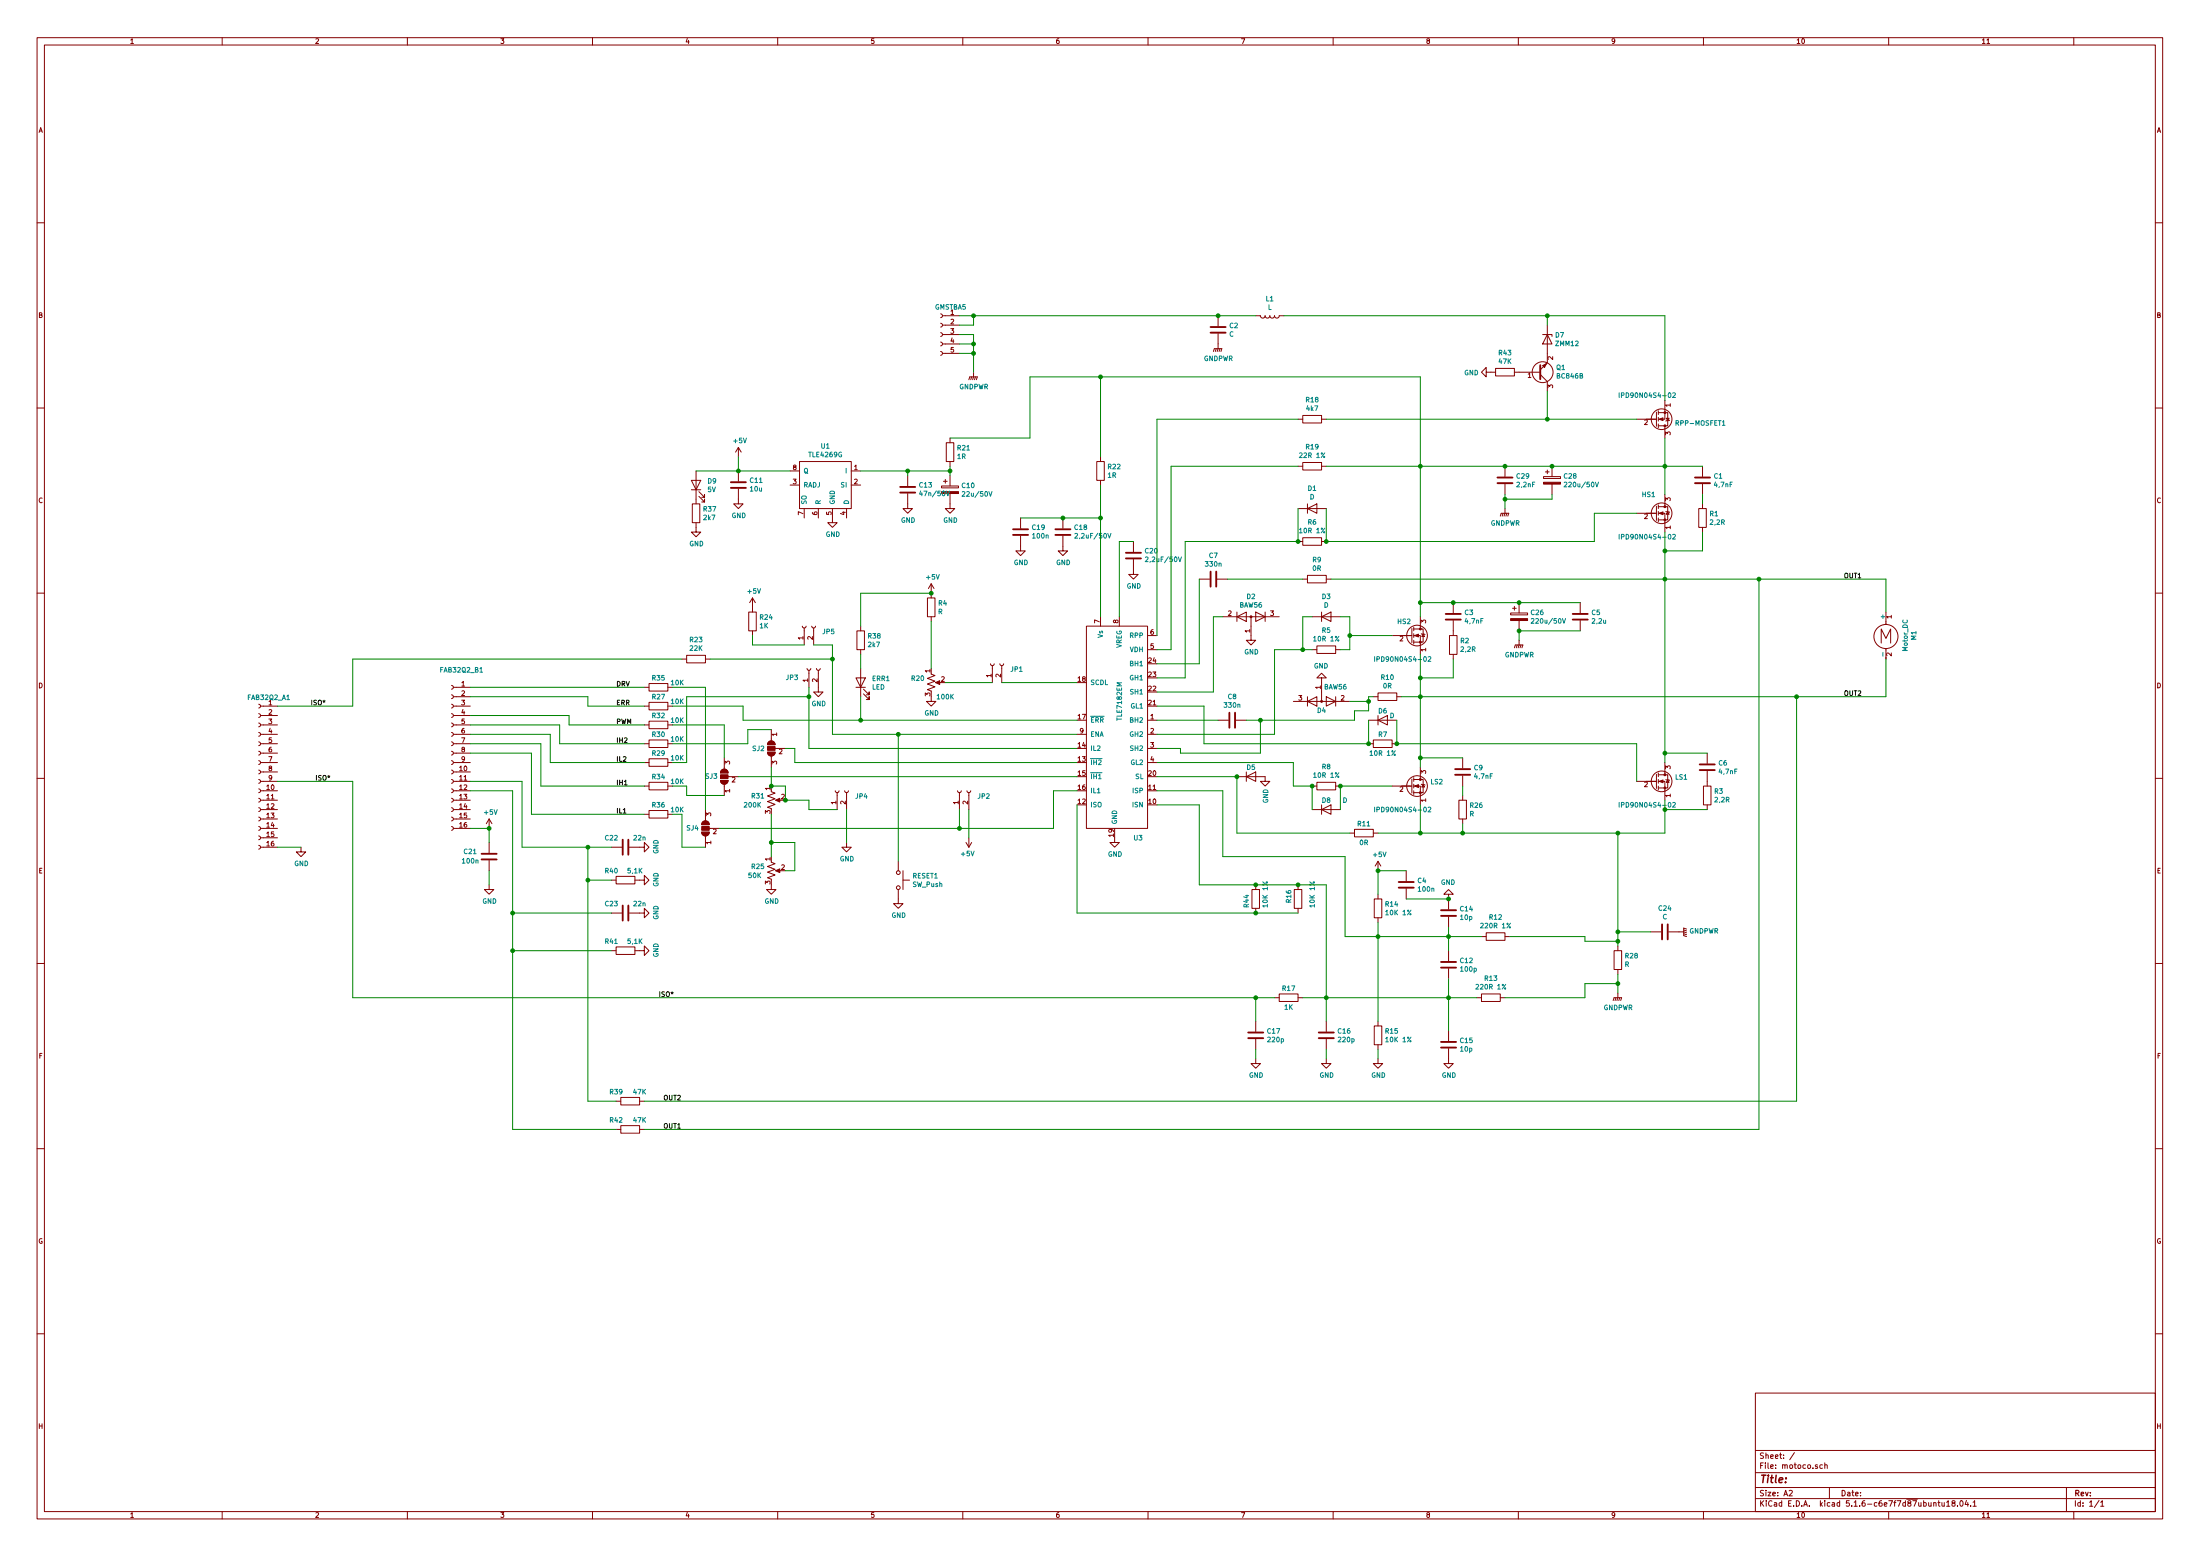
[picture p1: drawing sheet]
<svg xmlns="http://www.w3.org/2000/svg" width="594mm" height="420mm" viewBox="0 0 594 420" stroke-linecap="round" stroke-linejoin="round" font-family="sans-serif">
<g fill="none" stroke="#840000" stroke-width=".27">
<path d="M10 10.2h574v400h-574zM12 12.2h570v396h-570zM60 10.2v2M110 10.2v2M160 10.2v2M210 10.2v2M260 10.2v2M310 10.2v2M360 10.2v2M410 10.2v2M460 10.2v2M510 10.2v2"/>
<path d="M536.5 11.8h.8M560 10.2v2M10 60.2h2M582 60.2h2M254 94.9l.5 .4-.1 .4-.4 .2M254 92.4l.5 .4-.1 .4-.4 .2M254 89.8l.5 .4-.1 .5-.4 .1M254 87.3l.5 .4-.1 .4-.4 .2M254 84.8l.5 .4-.1 .4-.4 .2M254.5 85.3h4.6M254.5 95.4h4.6M254.5 92.9h4.6"/>
<path d="M254.5 90.3h4.6M254.5 87.8h4.6M327.7 94.9l.2-.8h2l-.2 .8M328.4 94.1l-.2 .8M328.9 90.1v4l-.2 .8M328.9 85.3v2.8M329.4 94.1l-.2 .8M339.1 85.3h1.3l.1 .4 .4 .2 .6-.2 .1-.4 .2 .4 .4 .2 .5-.2 .2-.4 .2 .4 .3 .2 .6-.2 .2-.4 .1 .4 .4 .2 .6-.2 .1-.4h1.3M403.9 99.5h5v2h-5zM416.6 90.3h2.5v.5M417.8 90.3l1.3 2.6h-2.5zM417.8 87.8v10.2l-1.9 1.9"/>
<path d="M10 110.2h2M255.5 119.5h2.1v5.1h-2.1zM256.5 118.3v1.2M261.6 102.5l.3-.7h2l-.2 .7M262.4 101.8l-.3 .7M262.9 100.5v1.3l-.3 .7M263.4 101.8l-.3 .7M350.5 113.2h1.3M351.8 112.2h5.1v2h-5.1zM356.9 113.2h1.2M401.3 100.5v-1.3l-1.3 1.3 1.3 1.3v-1.3h2.6M408.9 100.5h7"/>
<path d="M415.9 101.1l1.9 1.9v2.6M442 113.2h5.3M447.3 111.3v3.8M447.8 111.4h2.5v3.6h-2.5M447.8 110.9v1M447.8 112.7v1M447.8 114.5v1M449.6 108.1v5.1h-1.8M449.6 115v3.3M450 112.9h.7l-.4 .7zM450.8 113.5l-1 .2M582 110.2h2"/>
<path d="M186.7 129.7h2.5l-1.2 2.5zM186.7 132.2h2.5M186.9 136.1h2.1v5h-2.1zM188 127.2v8.9M188.7 134l1.5 1.6v-.8v.8h-.7M188.7 132.8l1.5 1.5v-.8v.8h-.7M199.4 132v4.1h1.3l-1.3 1.2-1.3-1.2h1.3M199.4 120.8l-.8 1.3M199.4 120.8v2.6M199.4 127.2v2.8M199.4 120.8l.8 1.3M213.4 127.2h2.5"/>
<path d="M213.4 131h2.5M215.9 124.6h14v12.7h-14zM217.2 137.3v2.6M221 137.3v2.6M224.8 137.3v3.8h1.3l-1.3 1.3-1.3-1.3h1.3M228.6 137.3v2.6M229.9 127.2h2.5M229.9 131h2.5M245.1 133.3v4h1.3l-1.3 1.3-1.3-1.3h1.3M245.1 128.4v2.8M254.3 131.2h4.5v.5h-4.5zM254.8 130h1"/>
<path d="M255.3 129.5v1M256.5 133.3v4h1.3l-1.3 1.3-1.2-1.3h1.2M256.5 124.6v1.3M256.5 128.4v2.8M275.6 139.9v2.8M287 139.9v2.8M296.2 124.6h2v5.1h-2zM297.2 123.4v1.2M297.2 129.7v1.3M350.5 137.3h7.6M350.5 125.9h1.3M351.8 124.9h5.1v2h-5.1z"/>
<path d="M353.1 137.3l2.5-1.2v2.5zM353.1 136.1v2.5M356.9 125.9h1.2M405.1 139.4l.3-.8h2l-.2 .8M405.9 138.6l-.3 .8M406.4 137.3v1.3l-.3 .8M406.4 125.9v2.8M406.4 130.7v2.8M406.9 138.6l-.2 .8M416.8 128.7h4.6v.5h-4.6zM417.3 127.4h1M417.8 126.9v1"/>
<path d="M419.1 125.9v2.8M419.1 130.7v2.8M442 138.6h5.3M447.3 136.7v3.8M447.8 138.6h1.8v5.1M447.8 136.8h2.5v3.6h-2.5M447.8 136.3v1M447.8 138.1v1M447.8 139.9v1M449.6 133.5v3.3M449.8 138.1l1 .2M450.3 138.2l.4 .7h-.7z"/>
<path d="M458.7 137.3h2.1v5.1h-2.1zM459.7 125.9v2.8M459.7 130.7v2.8M459.7 136.1v1.2M188 141.1v2.6h1.2l-1.2 1.2-1.3-1.2h1.3M251.5 157.6v3.9M251.5 157.6l-.8 1.3M251.5 157.6l.7 1.3M275.6 144.7v4.1h1.3l-1.3 1.2-1.3-1.2h1.3M287 144.7v4.1h1.3l-1.3 1.2-1.3-1.2h1.3M306.1 151v4.1h1.2l-1.2 1.3-1.3-1.3h1.3M306.1 146.2v2.8"/>
<path d="M323.8 156.4h2.8M328.7 156.4h2.8M350.5 146.2h1.3M351.8 145.2h5.1v2h-5.1zM351.8 156.4h1.3M353.1 155.4h5v2h-5zM356.9 146.2h1.2M358.1 156.4h1.3M459.7 142.4v1.3M10 160.2h2M184.1 178h1.3M185.4 177h5.1v2h-5.1z"/>
<path d="M190.5 178h1.3M202.2 165.3h2v5h-2zM203.2 161.5v3.8M203.2 170.3v1.3M203.2 161.5l-.8 1.2M203.2 161.5l.8 1.2M216.7 169.1l.4 .5 .4-.1 .2-.4M217.2 169.6v4.6M219.2 169.1l.4 .5 .4-.1 .2-.4M219.7 169.6v4.6M231.4 170.3h2v5.1h-2zM232.4 169.1v1.2"/>
<path d="M232.4 175.4v1.3M250.4 161.5h2.1v5h-2.1zM251.5 166.5v1.3M267.5 179.2l.4 .5 .4-.1 .2-.4M268 179.7v4.6M270 179.2l.4 .5 .4-.1 .2-.4M270.5 179.7v4.6M293.4 169.1h16.5v54.6h-16.5zM297.2 166.5v2.6M302.3 166.5v2.6M309.9 175.4h2.5M309.9 171.6h2.5"/>
<path d="M330.2 166.5h3.8M334 165.3v2.5M334 166.5l2.5-1.2v2.5zM334.3 166.5h11.1M337.8 166.5v6.4h1.3l-1.3 1.3-1.3-1.3h1.3M339.1 165.3l2.5 1.2-2.5 1.3zM341.6 165.3v2.5M354.3 166.5h7.6M354.3 175.4h1.3M355.6 174.4h5.1v2h-5.1zM356.9 166.5l2.5-1.2v2.5zM356.9 165.3v2.5"/>
<path d="M360.7 175.4h1.2M375.9 171.6h5.4M381.3 169.7v3.8M381.8 171.6h1.7v5.1M381.8 169.8h2.5v3.6h-2.5M381.8 169.3v1M381.8 171.1v1M381.8 172.9v1M383.5 166.5v3.3M383.8 171.1l1 .3M384.3 171.2l.4 .7h-.8zM391.4 171.6h2v5.1h-2z"/>
<path d="M392.4 162.7v2.8M392.4 167.6v4M392.4 176.7v1.3M407.9 165.5h4.6v.5h-4.6zM408.4 164.3h1M408.9 174.9l.3-.7h2l-.2 .7M408.9 163.7v1.1M409.7 174.2l-.3 .7M410.2 172.9v1.3l-.2 .7M410.2 162.7v2.8M410.2 167.6v2.7M410.7 174.2l-.2 .7"/>
<path d="M426.7 162.7v2.8M426.7 167.6v2.7M508 173.7v-3.9l1.3 2.6 1.2-2.6v3.9M509.3 165.3v3.3M509.3 175.1v2.9M582 160.2h2M69.8 197.8l.6 .4-.2 .4-.4 .2M69.8 195.2l.6 .4-.2 .5-.4 .2M69.8 192.7l.6 .4-.2 .4-.4 .2M69.8 190.2l.6 .4-.2 .4-.4 .2M70.4 198.3h4.5M70.4 190.7h4.5"/>
<path d="M70.4 195.7h4.5M70.4 193.2h4.5M121.9 197.8l.5 .4-.1 .4-.4 .2M121.9 195.2l.5 .4-.1 .5-.4 .2M121.9 192.7l.5 .4-.1 .4-.4 .2M121.9 190.2l.5 .4-.1 .4-.4 .2M121.9 187.6l.5 .4-.1 .5-.4 .1M121.9 185.1l.5 .4-.1 .4-.4 .2M122.4 185.6h4.6M122.4 198.3h4.6M122.4 190.7h4.6M122.4 195.7h4.6"/>
<path d="M122.4 193.2h4.6M122.4 188.1h4.6M174 185.6h1.3M174 190.7h1.3M174 195.7h1.3M175.3 184.6h5v2h-5zM175.3 189.7h5v2h-5zM175.3 194.7h5v2.1h-5zM175.3 199.8h5v2h-5zM180.3 185.6h1.3M180.3 190.7h1.3M180.3 195.7h1.3"/>
<path d="M208.3 197v3.1M217.9 180.5l.5 .5 .3-.1 .2-.4M218.4 181v4.6M220.5 180.5l.4 .5 .4-.1 .2-.4M221 181v5.9h1.2l-1.2 1.2-1.3-1.2h1.3M231.1 183h2.6l-1.3 2.6zM231.1 185.6h2.6M232.4 180.5v7.6M233.2 187.4l1.5 1.5v-.8v.8h-.8M233.2 186.1l1.5 1.5v-.7v.7h-.8M251.5 182l1 .4-2.1 .8 2.1 .7-2.1 .8 2.1 .8-2.1 .7 1.1 .4M251.5 188.1v1.3h1.2l-1.2 1.3-1.3-1.3h1.3"/>
<path d="M253 184.3h1M290.8 198.3h2.6M309.9 194.5h2.5M309.9 198.3h2.5M328.9 194.5h2.8M333.8 194.5h2.7M349.2 189.4h11.2M353.1 188.1v2.6M353.1 189.4l2.5-1.3v2.6zM356.9 183h1.2l-1.2-1.2-1.3 1.2h1.3v6.4M358.1 188.1l2.6 1.3-2.6 1.3zM360.7 188.1v2.6"/>
<path d="M360.7 189.4h3.8M369.6 194.5h7.6M370.8 199.8h5.1v2h-5.1zM370.8 188.1h1.3M372.1 187.1h5.1v2h-5.1zM372.1 194.5l2.5-1.3v2.5zM372.1 193.2v2.5M377.2 188.1h1.3M10 210.2h2M69.8 218.1l.6 .4-.2 .4-.4 .2M69.8 215.6l.6 .4-.2 .4-.4 .2M69.8 213l.6 .4-.2 .5-.4 .1"/>
<path d="M69.8 210.5l.6 .4-.2 .4-.4 .2M69.8 207.9l.6 .4-.2 .5-.4 .2M69.8 205.4l.6 .4-.2 .4-.4 .2M69.8 202.9l.6 .4-.2 .4-.4 .2M69.8 200.3l.6 .4-.2 .5-.4 .1M70.4 200.8h4.5M70.4 216.1h4.5M70.4 205.9h4.5M70.4 218.6h4.5M70.4 213.5h4.5M70.4 211h4.5M70.4 208.4h4.5"/>
<path d="M70.4 203.4h4.5M121.9 218.1l.5 .4-.1 .4-.4 .2M121.9 215.6l.5 .4-.1 .4-.4 .2M121.9 213l.5 .4-.1 .5-.4 .1M121.9 210.5l.5 .4-.1 .4-.4 .2M121.9 207.9l.5 .4-.1 .5-.4 .2M121.9 205.4l.5 .4-.1 .4-.4 .2M121.9 202.9l.5 .4-.1 .4-.4 .2M121.9 200.3l.5 .4-.1 .5-.4 .1M122.4 200.8h4.6M122.4 216.1h4.6M122.4 205.9h4.6"/>
<path d="M122.4 218.6h4.6M122.4 213.5h4.6M122.4 211h4.6M122.4 208.4h4.6M122.4 203.4h4.6M174 200.8h1.3M174 205.9h1.3M174 212.3h1.3M174 219.9h1.3M175.3 204.9h5v2h-5zM175.3 211.2h5v2.1h-5zM175.3 218.9h5v2h-5z"/>
<path d="M180.3 200.8h1.3M180.3 205.9h1.3M180.3 212.3h1.3M180.3 219.9h1.3M190.5 218.6v3.1M194.6 210.7h2a1.02 1.02 0 0 1-1 1.1 1.02 1.02 0 0 1-1-1.1zM194.9 207.9a1.03 1.03 0 0 1 1.1-.1 1.03 1.03 0 0 1 .6 .9h-2zM195.6 204.6v3.1M195.6 211.8v3M196.6 209.7h2.8M207.3 203.1h2a1.02 1.02 0 0 1-1 1 1.02 1.02 0 0 1-1-1zM207.5 200.4a1.02 1.02 0 0 1 1.1-.3 1.02 1.02 0 0 1 .7 1h-2z"/>
<path d="M208.3 213.8l1 .4-2 .7 2 .8-2 .8 2 .7-2 .8 1 .4M208.3 204.1v3.1M209.3 202.1h2.8M209.8 216.1h1M225.6 213.5l.4 .5 .4-.1 .2-.4M226.1 214v4.6M228.1 213.5l.4 .5 .4-.1 .2-.4M228.6 214v4.6M258.6 213.5l.4 .5 .4-.1 .2-.4M259.1 214v4.6M261.1 213.5l.4 .5 .4-.1 .2-.4M261.6 214v4.6"/>
<path d="M309.9 202.1h2.5M309.9 205.9h2.5M334 209.7h7.6v1.3h1.3l-1.3 1.3-1.2-1.3h1.2M336.5 209.7l2.6-1.3v2.6zM336.5 208.4v2.6M354.3 212.3h1.3M354.3 218.6h7.6M355.6 211.2h5.1v2.1h-5.1zM356.9 218.6l2.5-1.3v2.6zM356.9 217.3v2.6M360.7 212.3h1.2M369.6 200.8h1.2"/>
<path d="M375.9 200.8h1.3M375.9 212.3h5.4M381.3 210.4v3.8M381.8 212.3h1.7v5M381.8 210.5h2.5v3.5h-2.5M381.8 210v1M381.8 211.8v1M381.8 213.5v1M383.5 207.2v3.3M383.8 211.8l1 .2M384.3 211.9l.4 .6h-.8zM394 216.1h2v5h-2z"/>
<path d="M395 204.6v2.8M395 209.5v2.8M395 214.8v1.3M442 211h5.3M447.3 209.1v3.8M447.8 211h1.8v5.1M447.8 209.2h2.5v3.6h-2.5M447.8 208.7v1M447.8 210.5v1M447.8 212.3v1M449.6 205.9v3.3M449.8 210.5l1 .2"/>
<path d="M450.3 210.6l.4 .6h-.7zM460 212.3h2v5h-2zM461 203.4v2.8M461 208.2v4.1M461 217.3v1.3M582 210.2h2M69.8 228.3l.6 .4-.2 .4-.4 .2M69.8 225.7l.6 .4-.2 .5-.4 .1M69.8 223.2l.6 .4-.2 .4-.4 .2M69.8 220.6l.6 .4-.2 .5-.4 .2M70.4 223.7h4.5M70.4 228.8h4.5"/>
<path d="M70.4 221.1h4.5M70.4 226.2h4.5M81.3 228.8v1.2h1.2l-1.2 1.3-1.3-1.3h1.3M121.9 223.2l.5 .4-.1 .4-.4 .2M121.9 220.6l.5 .4-.1 .5-.4 .2M122.4 223.7h4.6M122.4 221.1h4.6M132.1 238.9v1.3h1.2l-1.2 1.3-1.3-1.3h1.3M132.1 221.1l-.8 1.3M132.1 221.1v2.6M132.1 227.5v2.8M132.1 232.3v2.8"/>
<path d="M132.1 221.1l.7 1.3M165.1 237.7h1.3M165.1 228.8h2.8M166.4 236.6h5v2.1h-5zM169.9 228.8h4.1v-1.3l1.3 1.3-1.3 1.2v-1.2M171.4 237.7h2.6v-1.3l1.3 1.3-1.3 1.2v-1.2M189.5 224.7h2a1.02 1.02 0 0 1-1 1 1.02 1.02 0 0 1-1-1zM189.7 222a1.02 1.02 0 0 1 1.1-.3 1.02 1.02 0 0 1 .7 1h-2zM190.5 225.7v3.1M191.5 223.7h2.8M208.3 232.8l1 .4-2 .8 2 .7-2 .8 2 .8-2 .7 1 .4M208.3 238.9v1.3h1.2l-1.2 1.3-1.3-1.3h1.3"/>
<path d="M209.8 235.1h1M228.6 227.5v1.3h1.3l-1.3 1.2-1.3-1.2h1.3M242.6 232.6v2.5M243.8 237.7h1.8M243.8 235.1v5.1M260.9 227.5l.7 1.3M261.6 226.2v2.6M262.4 227.5l-.8 1.3M301 226.2v1.3h1.3l-1.3 1.3-1.3-1.3h1.3M339.1 238.9v1.3M350.5 238.9v1.3M364.5 225h1.3"/>
<path d="M365.8 223.9h5v2.1h-5zM370.8 225h1.3M372.1 232.6v2.5M372.1 232.6l-.8 1.2M372.1 232.6l.8 1.2M379.7 235.1v2.8M379.7 239.9v2.8M395 221.1v1.3M165.1 256.7h1.3M165.1 246.5h2.8M166.4 255.7h5v2h-5zM169.9 246.5h4.1v-1.2l1.3 1.2-1.3 1.3v-1.3"/>
<path d="M171.4 256.7h2.6v-1.3l1.3 1.3-1.3 1.3v-1.3M242.6 240.2v3.8h1.2l-1.2 1.3-1.3-1.3h1.3M338.1 240.2h2v5.1h-2zM339.1 245.3v1.2M349.5 240.2h2v5.1h-2zM350.5 245.3v1.2M371.1 242.7h2v5.1h-2zM372.1 241.5v1.2M372.1 247.8v1.3M391.2 241.5h1.2l-1.2-1.3-1.3 1.3h1.3v4M391.2 247.6v2.8M391.2 256.7v2.8"/>
<path d="M400 252.9h1.3M401.3 251.9h5.1v2h-5.1zM406.4 252.9h1.3M435.9 256.7h2v5.1h-2zM436.9 255.4v1.3M445.8 251.6h2.8M450.6 251.6h4.1l.7 .3M454.7 252.1l.7 .3M454.7 251.1l.7 .3M455.4 250.9l-.7-.3v2l.7 .3M10 260.2h2M339.1 275.8v2.8"/>
<path d="M344.2 269.4h1.2M345.4 268.4h5.1v2h-5.1zM350.5 269.4h1.3M358.1 275.8v2.8M371.1 277h2v5.1h-2zM372.1 275.8v1.2M391.2 261.5v2.8M391.2 278.3v2.8M398.8 269.4h1.2M400 268.4h5.1v2h-5.1zM405.1 269.4h1.3M435.6 270.2l.3-.8h2l-.3 .8"/>
<path d="M436.4 269.4l-.3 .8M436.9 268.1v1.3l-.3 .8M436.9 261.8v1.3M437.4 269.4l-.3 .8M582 260.2h2M166.4 297.3h1.2M167.6 296.3h5.1v2.1h-5.1zM172.7 297.3h1.3M339.1 285.9v1.3h1.3l-1.3 1.3-1.3-1.3h1.3M339.1 280.6v2.8M358.1 285.9v1.3h1.3l-1.3 1.3-1.2-1.3h1.2M358.1 280.6v2.8"/>
<path d="M372.1 285.9v1.3h1.3l-1.3 1.3-1.3-1.3h1.3M372.1 282.1v1.3M391.2 283.1v4.1h1.2l-1.2 1.3-1.3-1.3h1.3M10 310.2h2M166.4 305h1.2M167.6 304h5.1v2h-5.1zM172.7 305h1.3M582 310.2h2M10 360.2h2M474 376.2h108v32h-108zM582 360.2h2M474 397.7h108"/>
<path d="M474 391.7h108M484.6 392.2l-1.3 2M490.8 395.6l-.4-.1-.2 .2 .1 .3 .5 .1v.3h-.6M492.1 395.6l-.4-.1-.3 .3 .1 .6h.6M492.8 395.6h.5l.1 .9M492.8 395v1.5M60 408.2v2M110 408.2v2M160 408.2v2M210 408.2v2M260 408.2v2M310 408.2v2"/>
<path d="M360 408.2v2M410 408.2v2M460 408.2v2M474 404.7h108M474 401.7h108M483.1 402.6l.6-.2 .3 .5-.9 1h.9M494 401.7v3M510 408.2v2M522.2 405.9l.5-.1 .1 .9M523.3 405.7h.6M523.5 405.2v1.3l.4 .2M524.4 405.7l.1 .9h.5"/>
<path d="M525 405.7v1M525.7 405.7l.4-.5v1.5M525.7 406.7h.8M527.4 405.9l-.2-.2v-.3l.6-.1 .1 .4-.7 .2-.1 .3 .1 .4 .2 .1 .5-.3v-.4l-.2-.1M528.6 406.6v.1M529.4 405.3l.2-.1a.8 .8 0 0 1 .5 .8 .8 .8 0 0 1-.5 .7 1 1 0 0 1-.2-1.4zM531 405.1l-.3 1.1h.9M531.4 405.7v1M532.2 406.6v.1M532.8 405.7l.4-.5v1.5M532.8 406.7h.9M536.5 409.7h.8"/>
<path d="M558 401.7v6.5M560 408.2v2M566.8 405.1l-1.2 2M567.3 405.7l.4-.5v1.5M567.3 406.7h.8"/>
<circle cx="416.6" cy="100.5" r="2.82"/>
<circle cx="448.7" cy="113.2" r="2.79"/>
<circle cx="448.7" cy="138.6" r="2.79"/>
<circle cx="382.7" cy="171.6" r="2.79"/>
<circle cx="509.3" cy="171.9" r="3.3"/>
<circle cx="382.7" cy="212.3" r="2.79"/>
<circle cx="448.7" cy="211" r="2.79"/>
<circle cx="242.6" cy="239.7" r=".51"/>
<circle cx="242.6" cy="235.6" r=".51"/>
</g>
<g fill="none" stroke="#840000" stroke-width=".51">
<path d="M326.9 89.8h4.1M326.9 88.3h4.1M415.9 98.6v3.8M197.4 130.2h4M197.4 131.7h4M243.1 131.5h4M243.1 133h4M404.4 130.5h4M404.4 128.9h4M457.7 130.5h4.1M457.7 128.9h4.1M273.6 142.9h4"/>
<path d="M273.6 144.4h4M285 142.9h4.1M285 144.4h4.1M304 149.3h4.1M304 150.8h4.1M326.9 154.3v4.1M328.4 154.3v4.1M390.4 167.3h4.1M390.4 165.8h4.1M424.7 167.3h4.1M424.7 165.8h4.1M332 192.4v4.1"/>
<path d="M333.5 192.4v4.1M392.9 209.2h4.1M392.9 207.7h4.1M459 207.9h4M459 206.4h4M130 230.5h4.1M130 232.1h4.1M168.1 226.7v4.1M169.7 226.7v4.1M377.7 239.7h4.1M377.7 238.2h4.1M168.1 244.5v4.1"/>
<path d="M169.7 244.5v4.1M389.1 247.3h4.1M389.1 245.8h4.1M389.1 259.8h4.1M448.8 249.6v4.1M450.3 249.6v4.1M337.1 278.8h4M356.1 278.8h4.1M389.1 261.3h4.1M337.1 280.3h4M356.1 280.3h4.1M389.1 282.9h4.1"/>
<path d="M389.1 281.3h4.1"/>
</g>
<g fill="none" stroke="#008484" stroke-width=".27">
<path d="M437.2 106.1v1.2M437.8 106.7h.7v-.5l-.7-.1v1.2M451.7 106.2l.5-.1 .2 .3-.8 .9h.8M465.1 114.9h.7M248.6 132.6l-.3 .8h.8M255.5 132.6l.5 1.3 .4-1.3M259.8 132.9l.5-.2 .3 .4-.8 .9h.8M267 132.7l.5 1.3 .4-1.3M422.4 130.3l.5-.1 .2 .3-.8 1h.8M430.8 130.2l.4 1.3 .4-1.3M290.2 144.2l.5-.2 .3 .4-.8 .9h.8M299.1 144l.5 1.3 .4-1.3"/>
<path d="M309.3 150.5l.5-.1 .2 .3-.8 1h.8M318.2 150.4l.4 1.3 .4-1.3M437.2 144.3v1.3M437.8 144.9h.7v-.5l-.7-.1v1.3M451.7 144.4l.5-.1 .2 .3-.8 1h.8M371.2 177.3v1.3M371.8 178l.6-.1 .1-.5-.7-.1v1.3M385.6 177.4l.5-.1 .3 .4-.8 .9h.8M413.5 167.1l.5-.1 .2 .4-.8 .9h.8M421.9 167l.4 1.3 .5-1.3M129.6 181.5h.7M296.4 208.7h1.2"/>
<path d="M371.2 217.9v1.3M371.8 218.6h.6l.1-.5-.7-.2v1.3M385.6 218.1l.5-.2 .3 .4-.8 .9h.8M437.2 216.7v1.2M437.8 217.3h.7v-.5l-.7-.1v1.2M451.7 216.8l.5-.1 .2 .3-.8 .9h.8"/>
</g>
<g fill="#840000" stroke="#840000" stroke-width=".27">
<path d="M252.6 184.3l1.1-.5v1z"/>
<path d="M209.4 235.1l1.2-.5v1z"/>
<path d="M254.3 132.8h4.5v.5h-4.5z"/>
<path d="M416.6 98.7l1-.5-.5 1z"/>
<path d="M209.4 216.1l1.2-.5v1z"/>
<path d="M189.5 224.7h2a1.02 1.02 0 0 1-1 1 1.02 1.02 0 0 1-1-1z"/>
<path d="M189.7 222a1.02 1.02 0 0 1 1.1-.3 1.02 1.02 0 0 1 .7 1h-2z"/>
<path d="M189.5 223.2h2v1h-2z"/>
<path d="M194.6 210.7h2a1.02 1.02 0 0 1-1 1.1 1.02 1.02 0 0 1-1-1.1z"/>
<path d="M194.9 207.9a1.03 1.03 0 0 1 1.1-.1 1.03 1.03 0 0 1 .6 .9h-2z"/>
<path d="M194.6 209.2h2v1h-2z"/>
<path d="M207.5 200.4a1.02 1.02 0 0 1 1.1-.3 1.02 1.02 0 0 1 .7 1h-2z"/>
<path d="M207.3 203.1h2a1.02 1.02 0 0 1-1 1 1.02 1.02 0 0 1-1-1z"/>
<path d="M207.3 201.6h2v1h-2z"/>
<path d="M448.1 113.2l1-.4v.8z"/>
<path d="M448.1 211l1-.4v.8z"/>
<path d="M382 212.3l1-.4v.7z"/>
<path d="M416.8 130.2h4.6v.5h-4.6z"/>
<path d="M448.1 138.6l1-.4v.8z"/>
<path d="M382 171.6l1-.4v.8z"/>
<path d="M407.9 167h4.6v.6h-4.6z"/>
<circle cx="356.9" cy="189.4" r=".25"/>
<circle cx="337.8" cy="166.5" r=".25"/>
<circle cx="449.6" cy="111.4" r=".25"/>
<circle cx="449.6" cy="115" r=".25"/>
<circle cx="449.6" cy="212.8" r=".25"/>
<circle cx="449.6" cy="209.2" r=".25"/>
<circle cx="383.5" cy="214" r=".25"/>
<circle cx="383.5" cy="210.5" r=".25"/>
<circle cx="449.6" cy="140.4" r=".25"/>
<circle cx="449.6" cy="136.8" r=".25"/>
<circle cx="383.5" cy="173.4" r=".25"/>
<circle cx="383.5" cy="169.8" r=".25"/>
</g>
<g fill="none" stroke="#008400" stroke-width=".27">
<path d="M259.1 90.3h3.8v10.2M259.1 85.3h80M259.1 92.9h3.8M259.1 95.4h3.8M262.9 85.3v2.5h-3.8M346.7 85.3h102.9v22.8M417.8 85.3v2.5M256.5 118.3h21.6v-16.5h105.4v64.7M297.2 101.8v21.6M350.5 113.2h-38.1v58.4M358.1 113.2h83.9M417.8 105.6v7.6"/>
<path d="M449.6 118.3v15.2M188 127.2h25.4M199.4 123.4v3.8M232.4 127.2h24.1M245.1 127.2v1.2M256.5 125.9v2.5M275.6 139.9h21.6M297.2 131v35.5M350.5 125.9h-34.3v49.5h-3.8M350.5 137.3v8.9h-30.5v36.8h-7.6M358.1 137.3v8.9h72.4v-7.6h11.5M358.1 125.9h101.6"/>
<path d="M406.4 133.5v3.8M419.1 133.5v1.3h-12.7M459.7 133.5v2.6M306.1 146.2h-3.8v20.3M323.8 156.4v22.8h-11.4M331.5 156.4h20.3M359.4 156.4h149.9v8.9M449.6 143.7v62.2M459.7 143.7v5.1h-10.1M475 156.4v148.6h-301M184.1 178h-88.9v12.7h-20.3M191.8 178h33"/>
<path d="M203.2 171.6v2.6h14M219.7 174.2h5.1v24.1h66M232.4 176.7v3.8M251.5 160.2h-19.1v8.9M251.5 167.8v12.7M330.2 166.5h-2.5v20.4h-15.3M354.3 175.4h-10.1v22.9h-31.8M354.3 166.5h-2.5v8.9M361.9 166.5h2.6v8.9h-2.6M364.5 171.6h11.4M383.5 176.7v30.5M383.5 162.7h43.2"/>
<path d="M392.4 178v5h-8.9M426.7 170.3h-16.5v2.6M509.3 178v10.1h-130.8M127 195.7h24.1v5.1h22.9M127 198.3h21.6v7.6h25.4M127 193.2h26.7v2.5h20.3M127 188.1h31.7v2.6h15.3M127 185.6h47M181.6 195.7h14v8.9M181.6 185.6h8.9v33M181.6 190.7h19.1v3.8h90.1M208.3 197h-6.4v3.8h-20.3"/>
<path d="M218.4 188.1h-33v17.8h-3.8M218.4 185.6v16.5h72.4M232.4 188.1v6.4M242.6 198.3v34.3M255.3 184.3h12.7M270.5 184.3h20.3M312.4 190.7h12.7v10.1h44.5v-6.3M312.4 194.5h16.5M340.4 194.5v8.9h-21.6v-1.3h-6.4M364.5 189.4h5.1M370.8 188.1h-1.2v3.8h-3.8v2.6h-29.3M377.2 194.5v6.3h64.8v10.2"/>
<path d="M485.1 188.1v109.2h-311.1M74.9 211h20.3v58.4h249M127 200.8h19v11.5h28M127 211h14v17.8h24.1M127 203.4h16.5v16.5h30.5M127 213.5h11.4v91.5h28M181.6 212.3h3.8v2.5h10.2M184.1 219.9v8.9h6.4M199.4 209.7h91.4M208.3 207.2v5.1h3.8v3.8h6.3v2.5h7.7M208.3 219.9v11.4M212.1 202.1h2.5v3.8h76.2"/>
<path d="M228.6 218.6v8.9M259.1 218.6v5.1M261.6 218.6v7.6M290.8 213.5h-6.3v10.2h-90.2M290.8 217.3v29.2h59.7M312.4 205.9h36.8v6.4h5.1v6.3M312.4 209.7h21.6v15.3h30.5M312.4 213.5h17.8v17.8h33v21.6h36.8M312.4 217.3h11.4v21.6h34.3v36.9M375.9 212.3h-14v6.3M383.5 217.3v7.7M383.5 204.6h11.5"/>
<path d="M395 212.3v2.5M449.6 216.1v8.9h-77.5M449.6 203.4h11.4M449.6 218.6h11.4M74.9 228.8h6.4M127 223.7h5.1v3.8M132.1 235.1v3.8M158.7 228.8v68.5h7.7M158.7 237.7h6.4M208.3 227.5h6.3v7.6h-2.5M379.7 235.1h-7.6v6.4M395 222.4v2.6"/>
<path d="M436.9 225v30.4M138.4 256.7h26.7M138.4 246.5h26.7M372.1 249.1v26.7M379.7 242.7h11.5M391.2 250.4v6.3M407.7 252.9h20.3v1.3h8.9M436.9 251.6h8.9M339.1 269.4v6.4M351.8 269.4h47M391.2 264.3v14M436.9 265.6h-8.9v3.8h-21.6"/>
<path d="M436.9 263.1v5M339.1 283.4v2.5M358.1 283.4v2.5M372.1 283.4v2.5"/>
</g>
<g fill="#008400" stroke="#008400" stroke-width=".27">
<circle cx="410.2" cy="162.7" r=".51"/>
<circle cx="475" cy="156.4" r=".51"/>
<circle cx="383.5" cy="183" r=".51"/>
<circle cx="358.1" cy="146.2" r=".51"/>
<circle cx="449.6" cy="203.4" r=".51"/>
<circle cx="328.9" cy="85.3" r=".51"/>
<circle cx="410.2" cy="170.3" r=".51"/>
<circle cx="256.5" cy="127.2" r=".51"/>
<circle cx="449.6" cy="156.4" r=".51"/>
<circle cx="262.9" cy="95.4" r=".51"/>
<circle cx="406.4" cy="134.8" r=".51"/>
<circle cx="392.4" cy="162.7" r=".51"/>
<circle cx="199.4" cy="127.2" r=".51"/>
<circle cx="262.9" cy="92.9" r=".51"/>
<circle cx="297.2" cy="101.8" r=".51"/>
<circle cx="383.5" cy="204.6" r=".51"/>
<circle cx="369.6" cy="200.8" r=".51"/>
<circle cx="449.6" cy="148.8" r=".51"/>
<circle cx="245.1" cy="127.2" r=".51"/>
<circle cx="262.9" cy="85.3" r=".51"/>
<circle cx="377.2" cy="200.8" r=".51"/>
<circle cx="449.6" cy="218.6" r=".51"/>
<circle cx="138.4" cy="246.5" r=".51"/>
<circle cx="358.1" cy="269.4" r=".51"/>
<circle cx="158.8" cy="237.7" r=".51"/>
<circle cx="158.8" cy="228.8" r=".51"/>
<circle cx="351.8" cy="175.4" r=".51"/>
<circle cx="485.1" cy="188.1" r=".51"/>
<circle cx="419.1" cy="125.9" r=".51"/>
<circle cx="406.4" cy="125.9" r=".51"/>
<circle cx="383.5" cy="162.7" r=".51"/>
<circle cx="297.2" cy="139.9" r=".51"/>
<circle cx="287" cy="139.9" r=".51"/>
<circle cx="354.3" cy="212.3" r=".51"/>
<circle cx="138.4" cy="256.7" r=".51"/>
<circle cx="251.5" cy="160.2" r=".51"/>
<circle cx="361.9" cy="212.3" r=".51"/>
<circle cx="242.6" cy="198.3" r=".51"/>
<circle cx="224.8" cy="178" r=".51"/>
<circle cx="259.1" cy="223.7" r=".51"/>
<circle cx="212.1" cy="216.1" r=".51"/>
<circle cx="395" cy="225" r=".51"/>
<circle cx="334" cy="209.7" r=".51"/>
<circle cx="208.3" cy="212.3" r=".51"/>
<circle cx="208.3" cy="227.5" r=".51"/>
<circle cx="383.5" cy="225" r=".51"/>
<circle cx="218.4" cy="188.1" r=".51"/>
<circle cx="340.4" cy="194.5" r=".51"/>
<circle cx="391.2" cy="242.7" r=".51"/>
<circle cx="449.6" cy="125.9" r=".51"/>
<circle cx="417.8" cy="113.2" r=".51"/>
<circle cx="369.6" cy="189.4" r=".51"/>
<circle cx="391.2" cy="252.9" r=".51"/>
<circle cx="372.1" cy="235.1" r=".51"/>
<circle cx="372.1" cy="252.9" r=".51"/>
<circle cx="339.1" cy="269.4" r=".51"/>
<circle cx="391.2" cy="269.4" r=".51"/>
<circle cx="232.4" cy="194.5" r=".51"/>
<circle cx="436.9" cy="225" r=".51"/>
<circle cx="417.8" cy="85.3" r=".51"/>
<circle cx="436.9" cy="251.6" r=".51"/>
<circle cx="383.5" cy="125.9" r=".51"/>
<circle cx="383.5" cy="188.1" r=".51"/>
<circle cx="436.9" cy="265.6" r=".51"/>
<circle cx="436.9" cy="254.2" r=".51"/>
<circle cx="364.5" cy="171.6" r=".51"/>
<circle cx="339.1" cy="238.9" r=".51"/>
<circle cx="350.5" cy="238.9" r=".51"/>
<circle cx="339.1" cy="246.5" r=".51"/>
<circle cx="132.1" cy="223.7" r=".51"/>
<circle cx="350.5" cy="146.2" r=".51"/>
</g>
<text font-size="2.8" fill="#840000" x="475" y="400.4">Title:</text>
<g font-size="2.1" fill="#840000">
<text x="475" y="393.9">Sheet: /</text>
<text x="475" y="396.6">File: motoco.sch</text>
<text x="475" y="406.8">KiCad E.D.A. kicad 5.1.6-c6e7f7d87ubuntu18.04.1</text>
<text x="475" y="404">Size: A2</text>
<text x="497" y="404">Date:</text>
<text x="560" y="404">Rev:</text>
<text x="560" y="406.8">Id: 1/1</text>
</g>
<g font-size="1.8" fill="#840000">
<text x="35" y="11.8">1</text>
<text x="85" y="11.8">2</text>
<text x="135" y="11.8">3</text>
<text x="185" y="11.8">4</text>
<text x="235" y="11.8">5</text>
<text x="285" y="11.8">6</text>
<text x="335" y="11.8">7</text>
<text x="385" y="11.8">8</text>
<text x="435" y="11.8">9</text>
<text x="485" y="11.8">10</text>
<text x="535" y="11.8">11</text>
<text x="10.4" y="35.8">A</text>
<text x="582.4" y="35.8">A</text>
<text x="10.4" y="85.8">B</text>
<text x="256.7" y="85">1</text>
<text x="256.7" y="87.5">2</text>
<text x="582.4" y="85.8">B</text>
<text x="256.7" y="90.1">3</text>
<text x="256.7" y="92.6">4</text>
<text x="256.7" y="95.2">5</text>
<text x="419.4" y="97.2" transform="rotate(-90 419.4 97.2)">2</text>
<text x="412.6" y="102">1</text>
<text x="419.4" y="104.8" transform="rotate(-90 419.4 104.8)">3</text>
<text x="451.1" y="109.9" transform="rotate(-90 451.1 109.9)">1</text>
<text x="444" y="114.7">2</text>
<text x="451.1" y="117.5" transform="rotate(-90 451.1 117.5)">3</text>
<text x="214.1" y="130.7">3</text>
<text x="214.1" y="126.9">8</text>
<text x="230.7" y="126.9">1</text>
<text x="230.7" y="130.7">2</text>
<text x="10.4" y="135.8">C</text>
<text x="451.1" y="135.3" transform="rotate(-90 451.1 135.3)">3</text>
<text x="582.4" y="135.8">C</text>
<text x="216.9" y="139.1" transform="rotate(-90 216.9 139.1)">7</text>
<text x="220.7" y="139.1" transform="rotate(-90 220.7 139.1)">6</text>
<text x="224.5" y="139.1" transform="rotate(-90 224.5 139.1)">5</text>
<text x="228.3" y="139.1" transform="rotate(-90 228.3 139.1)">4</text>
<text x="444" y="140.1">2</text>
<text x="451.1" y="142.9" transform="rotate(-90 451.1 142.9)">1</text>
<text x="331.6" y="166.3">2</text>
<text x="343.1" y="166.3">3</text>
<text x="510.8" y="167" transform="rotate(-90 510.8 167)">1</text>
<text x="216.9" y="172.7" transform="rotate(-90 216.9 172.7)">1</text>
<text x="219.5" y="172.7" transform="rotate(-90 219.5 172.7)">2</text>
<text x="296.9" y="168.3" transform="rotate(-90 296.9 168.3)">7</text>
<text x="302" y="168.3" transform="rotate(-90 302 168.3)">8</text>
<text x="310.7" y="171.4">6</text>
<text x="337.6" y="170.8" transform="rotate(-90 337.6 170.8)">1</text>
<text x="378" y="173.1">2</text>
<text x="385.1" y="168.3" transform="rotate(-90 385.1 168.3)">3</text>
<text x="310.2" y="179">24</text>
<text x="310.7" y="175.2">5</text>
<text x="385.1" y="175.9" transform="rotate(-90 385.1 175.9)">1</text>
<text x="510.8" y="177.2" transform="rotate(-90 510.8 177.2)">2</text>
<text x="10.4" y="185.8">D</text>
<text x="124.6" y="185.3">1</text>
<text x="218.2" y="184.2" transform="rotate(-90 218.2 184.2)">1</text>
<text x="220.7" y="184.2" transform="rotate(-90 220.7 184.2)">2</text>
<text x="251.2" y="181.6" transform="rotate(-90 251.2 181.6)">1</text>
<text x="254.2" y="184.1">2</text>
<text x="267.7" y="182.9" transform="rotate(-90 267.7 182.9)">1</text>
<text x="270.3" y="182.9" transform="rotate(-90 270.3 182.9)">2</text>
<text x="291.1" y="184.1">18</text>
<text x="310.2" y="182.8">23</text>
<text x="582.4" y="185.8">D</text>
<text x="124.6" y="187.9">2</text>
<text x="124.6" y="190.4">3</text>
<text x="251.2" y="188" transform="rotate(-90 251.2 188)">3</text>
<text x="310.2" y="190.4">21</text>
<text x="310.2" y="186.6">22</text>
<text x="350.7" y="189.1">3</text>
<text x="356.6" y="186.1" transform="rotate(-90 356.6 186.1)">1</text>
<text x="362.1" y="189.1">2</text>
<text x="72.5" y="193">2</text>
<text x="72.5" y="195.5">3</text>
<text x="124.6" y="193">4</text>
<text x="124.6" y="195.5">5</text>
<text x="291.1" y="194.2">17</text>
<text x="310.7" y="194.2">1</text>
<text x="72.5" y="198">4</text>
<text x="72.5" y="200.6">5</text>
<text x="72.5" y="203.1">6</text>
<text x="124.6" y="198">6</text>
<text x="124.6" y="200.6">7</text>
<text x="124.6" y="203.1">8</text>
<text x="209.8" y="198.8" transform="rotate(-90 209.8 198.8)">1</text>
<text x="210.3" y="203.6">2</text>
<text x="291.1" y="201.8">14</text>
<text x="291.6" y="198">9</text>
<text x="310.7" y="198">2</text>
<text x="310.7" y="201.8">3</text>
<text x="72.5" y="205.7">7</text>
<text x="72.5" y="208.2">8</text>
<text x="124.1" y="208.2">10</text>
<text x="124.6" y="205.7">9</text>
<text x="197.1" y="206.4" transform="rotate(-90 197.1 206.4)">3</text>
<text x="209.8" y="206.4" transform="rotate(-90 209.8 206.4)">3</text>
<text x="291.1" y="205.7">13</text>
<text x="291.1" y="209.5">15</text>
<text x="310.2" y="209.5">20</text>
<text x="310.7" y="205.7">4</text>
<text x="385.1" y="208.9" transform="rotate(-90 385.1 208.9)">3</text>
<text x="451.1" y="207.7" transform="rotate(-90 451.1 207.7)">3</text>
<text x="72.1" y="213.3">10</text>
<text x="72.1" y="215.8">11</text>
<text x="72.5" y="210.7">9</text>
<text x="124.1" y="210.7">11</text>
<text x="124.1" y="213.3">12</text>
<text x="124.1" y="215.8">13</text>
<text x="197.1" y="214" transform="rotate(-90 197.1 214)">1</text>
<text x="197.6" y="211.2">2</text>
<text x="208" y="213.4" transform="rotate(-90 208 213.4)">1</text>
<text x="211" y="215.8">2</text>
<text x="291.1" y="213.3">16</text>
<text x="310.2" y="213.3">11</text>
<text x="378" y="213.8">2</text>
<text x="444" y="212.5">2</text>
<text x="451.1" y="215.3" transform="rotate(-90 451.1 215.3)">1</text>
<text x="72.1" y="218.4">12</text>
<text x="72.1" y="220.9">13</text>
<text x="124.1" y="218.4">14</text>
<text x="124.1" y="220.9">15</text>
<text x="192" y="220.4" transform="rotate(-90 192 220.4)">3</text>
<text x="208" y="219.7" transform="rotate(-90 208 219.7)">3</text>
<text x="225.8" y="217.2" transform="rotate(-90 225.8 217.2)">1</text>
<text x="228.3" y="217.2" transform="rotate(-90 228.3 217.2)">2</text>
<text x="258.8" y="217.2" transform="rotate(-90 258.8 217.2)">1</text>
<text x="261.4" y="217.2" transform="rotate(-90 261.4 217.2)">2</text>
<text x="291.1" y="217.1">12</text>
<text x="310.2" y="217.1">10</text>
<text x="385.1" y="216.6" transform="rotate(-90 385.1 216.6)">1</text>
<text x="72.1" y="223.4">14</text>
<text x="72.1" y="226">15</text>
<text x="124.1" y="223.4">16</text>
<text x="192" y="228" transform="rotate(-90 192 228)">1</text>
<text x="192.6" y="225.2">2</text>
<text x="300.7" y="225.9" transform="rotate(-90 300.7 225.9)">19</text>
<text x="72.1" y="228.5">16</text>
<text x="208" y="232.4" transform="rotate(-90 208 232.4)">1</text>
<text x="10.4" y="235.8">E</text>
<text x="208" y="238.8" transform="rotate(-90 208 238.8)">3</text>
<text x="211" y="234.9">2</text>
<text x="582.4" y="235.8">E</text>
<text x="10.5" y="285.8">F</text>
<text x="582.5" y="285.8">F</text>
<text x="10.3" y="335.8">G</text>
<text x="582.3" y="335.8">G</text>
<text x="10.4" y="385.8">H</text>
<text x="582.4" y="385.8">H</text>
<text x="35" y="409.8">1</text>
<text x="85" y="409.8">2</text>
<text x="135" y="409.8">3</text>
<text x="185" y="409.8">4</text>
<text x="235" y="409.8">5</text>
<text x="285" y="409.8">6</text>
<text x="335" y="409.8">7</text>
<text x="385" y="409.8">8</text>
<text x="435" y="409.8">9</text>
<text x="485" y="409.8">10</text>
<text x="535" y="409.8">11</text>
</g>
<g font-size="1.8" fill="#008484">
<text x="252.4" y="83.6">GMSTBA5</text>
<text x="341.9" y="81.3">L1</text>
<text x="342.4" y="83.7">L</text>
<text x="332.1" y="88.6">C2</text>
<text x="331.9" y="90.9">C</text>
<text x="404.8" y="95.9">R43</text>
<text x="420" y="91.1">D7</text>
<text x="420.2" y="93.4">ZMM12</text>
<text x="325" y="97.5">GNDPWR</text>
<text x="395.4" y="101.3">GND</text>
<text x="404.8" y="98.2">47K</text>
<text x="420.3" y="99.9">Q1</text>
<text x="259" y="105.1">GNDPWR</text>
<text x="420.5" y="102.2">BC846B</text>
<text x="438.4" y="107.4">IPD90N04S4-02</text>
<text x="352.7" y="108.6">R18</text>
<text x="352.9" y="110.9">4k7</text>
<text x="198.2" y="119.7">+5V</text>
<text x="452.9" y="114.9">RPP-MOSFET1</text>
<text x="218.6" y="123.4">TLE4269G</text>
<text x="221.8" y="121.1">U1</text>
<text x="258.5" y="123.9">1R</text>
<text x="258.6" y="121.6">R21</text>
<text x="351.2" y="123.6">22R 1%</text>
<text x="352.7" y="121.3">R19</text>
<text x="191.2" y="130.5">D9</text>
<text x="202.6" y="130.4">C11</text>
<text x="216.9" y="131.6">RADJ</text>
<text x="216.9" y="127.8">Q</text>
<text x="227.2" y="131.6">SI</text>
<text x="228.4" y="127.8">I</text>
<text x="248.3" y="131.6">C13</text>
<text x="259.8" y="131.8">C10</text>
<text x="299.2" y="129">1R</text>
<text x="299.2" y="126.7">R22</text>
<text x="409.6" y="129.2">C29</text>
<text x="409.7" y="131.5">2,2nF</text>
<text x="422.4" y="129.2">C28</text>
<text x="423.1" y="131.5">220u/50V</text>
<text x="462.9" y="129.2">C1</text>
<text x="463" y="131.5">4,7nF</text>
<text x="191.1" y="132.9">5V</text>
<text x="202.6" y="132.7">10u</text>
<text x="217.8" y="136.3" transform="rotate(-90 217.8 136.3)">SO</text>
<text x="221.6" y="136.3" transform="rotate(-90 221.6 136.3)">R</text>
<text x="225.4" y="136.3" transform="rotate(-90 225.4 136.3)">GND</text>
<text x="229.2" y="136.3" transform="rotate(-90 229.2 136.3)">D</text>
<text x="249" y="134">47n/50V</text>
<text x="260.5" y="134.1">22u/50V</text>
<text x="353.2" y="132.5">D1</text>
<text x="353.7" y="134.8">D</text>
<text x="443.5" y="134.2">HS1</text>
<text x="190" y="138.1">R37</text>
<text x="190.1" y="140.4">2k7</text>
<text x="197.6" y="139.9">GND</text>
<text x="243.3" y="141.1">GND</text>
<text x="254.7" y="141.1">GND</text>
<text x="278.8" y="143.1">C19</text>
<text x="290.2" y="143.1">C18</text>
<text x="351.2" y="144">10R 1%</text>
<text x="353.2" y="141.6">R6</text>
<text x="402.5" y="141.9">GNDPWR</text>
<text x="461.7" y="139.4">R1</text>
<text x="461.9" y="141.7">2,2R</text>
<text x="186.1" y="147.5">GND</text>
<text x="223" y="144.9">GND</text>
<text x="279" y="145.4">100n</text>
<text x="291" y="145.4">2,2uF/50V</text>
<text x="309.3" y="149.4">C20</text>
<text x="438.4" y="145.6">IPD90N04S4-02</text>
<text x="273.8" y="152.6">GND</text>
<text x="285.2" y="152.6">GND</text>
<text x="310" y="151.7">2,2uF/50V</text>
<text x="325.7" y="153">330n</text>
<text x="326.5" y="150.7">C7</text>
<text x="354.5" y="151.8">R9</text>
<text x="354.5" y="154.1">0R</text>
<text x="202" y="160.3">+5V</text>
<text x="250.2" y="156.5">+5V</text>
<text x="304.2" y="158.9">GND</text>
<text x="336.7" y="161.7">D2</text>
<text x="357" y="161.7">D3</text>
<text x="205.3" y="167.3">R24</text>
<text x="253.3" y="165.8">R</text>
<text x="253.4" y="163.5">R4</text>
<text x="334.7" y="164.1">BAW56</text>
<text x="357.5" y="164.1">D</text>
<text x="395.6" y="166.1">C3</text>
<text x="413.5" y="166.1">C26</text>
<text x="429.8" y="166.1">C5</text>
<text x="509" y="167" transform="rotate(-90 509 167)">+</text>
<text x="186.3" y="173.4">R23</text>
<text x="205.2" y="169.6">1K</text>
<text x="222.2" y="171.2">JP5</text>
<text x="234.5" y="172.4">R38</text>
<text x="297.8" y="172.3" transform="rotate(-90 297.8 172.3)">Vs</text>
<text x="305.2" y="172.3">RPP</text>
<text x="355" y="173.2">10R 1%</text>
<text x="357" y="170.9">R5</text>
<text x="377.4" y="168.5">HS2</text>
<text x="394.4" y="173.7">R2</text>
<text x="395.7" y="168.4">4,7nF</text>
<text x="414.2" y="168.4">220u/50V</text>
<text x="430" y="168.4">2,2u</text>
<text x="517.4" y="172.8" transform="rotate(-90 517.4 172.8)">M1</text>
<text x="186.3" y="175.7">22K</text>
<text x="234.5" y="174.7">2k7</text>
<text x="302.9" y="175.1" transform="rotate(-90 302.9 175.1)">VREG</text>
<text x="305.1" y="176.1">VDH</text>
<text x="305.3" y="179.9">BH1</text>
<text x="336" y="176.7">GND</text>
<text x="372.3" y="178.7">IPD90N04S4-02</text>
<text x="394.6" y="176">2,2R</text>
<text x="406.3" y="177.5">GNDPWR</text>
<text x="509" y="177" transform="rotate(-90 509 177)">-</text>
<text x="515.1" y="175.8" transform="rotate(-90 515.1 175.8)">Motor_DC</text>
<text x="119" y="181.6">FAB32Q2_B1</text>
<text x="176.2" y="183.7">R35</text>
<text x="181.3" y="185">10K</text>
<text x="212.3" y="183.6">JP3</text>
<text x="235.6" y="183.9">ERR1</text>
<text x="246.2" y="183.8">R20</text>
<text x="273" y="181.4">JP1</text>
<text x="294.4" y="185">SCDL</text>
<text x="305.2" y="183.7">GH1</text>
<text x="354.8" y="180.5">GND</text>
<text x="373" y="183.6">R10</text>
<text x="373.5" y="185.9">0R</text>
<text x="67" y="189">FAB32Q2_A1</text>
<text x="72.5" y="190.4">1</text>
<text x="176.2" y="188.8">R27</text>
<text x="181.3" y="190.1">10K</text>
<text x="219.2" y="190.7">GND</text>
<text x="235.5" y="186.2">LED</text>
<text x="253.2" y="188.8">100K</text>
<text x="305.4" y="191.3">GL1</text>
<text x="305.4" y="187.5">SH1</text>
<text x="330.7" y="191.1">330n</text>
<text x="331.6" y="188.8">C8</text>
<text x="357.6" y="186.1">BAW56</text>
<text x="176.2" y="193.9">R32</text>
<text x="181.3" y="195.2">10K</text>
<text x="249.6" y="193.2">GND</text>
<text x="294.4" y="195.1">ERR</text>
<text x="302.9" y="194.3" transform="rotate(-90 302.9 194.3)">TLE7182EM</text>
<text x="305.3" y="195.1">BH2</text>
<text x="355.8" y="192.5">D4</text>
<text x="372.3" y="192.6">D6</text>
<text x="375.3" y="193.9">D</text>
<text x="176.2" y="199">R30</text>
<text x="181.3" y="200.2">10K</text>
<text x="203.2" y="202.8">SJ2</text>
<text x="294.4" y="202.7">IL2</text>
<text x="294.4" y="198.9">ENA</text>
<text x="305.2" y="198.9">GH2</text>
<text x="305.4" y="202.7">SH2</text>
<text x="372.3" y="199">R7</text>
<text x="176.2" y="204.1">R29</text>
<text x="181.3" y="205.3">10K</text>
<text x="294.4" y="206.5">IH2</text>
<text x="305.4" y="206.5">GL2</text>
<text x="336.7" y="207.9">D5</text>
<text x="355" y="210">10R 1%</text>
<text x="357" y="207.7">R8</text>
<text x="370.2" y="204.1">10R 1%</text>
<text x="398.1" y="208">C9</text>
<text x="464.1" y="206.7">C6</text>
<text x="464.3" y="209">4,7nF</text>
<text x="176.2" y="210.4">R34</text>
<text x="181.3" y="211.7">10K</text>
<text x="190.5" y="210.3">SJ3</text>
<text x="203" y="215.6">R31</text>
<text x="231.1" y="215.7">JP4</text>
<text x="264.1" y="215.7">JP2</text>
<text x="294.4" y="210.4">IH1</text>
<text x="294.4" y="214.2">IL1</text>
<text x="306" y="214.2">ISP</text>
<text x="306.6" y="210.4">SL</text>
<text x="386.4" y="211.8">LS2</text>
<text x="398.3" y="210.3">4,7nF</text>
<text x="452.4" y="210.5">LS1</text>
<text x="463" y="214.3">R3</text>
<text x="130.9" y="220">+5V</text>
<text x="176.2" y="218">R36</text>
<text x="201.1" y="218">200K</text>
<text x="294.4" y="218">ISO</text>
<text x="305.9" y="218">ISN</text>
<text x="342.4" y="216.9" transform="rotate(-90 342.4 216.9)">GND</text>
<text x="357" y="216.8">D8</text>
<text x="362.6" y="216.8">D</text>
<text x="372.3" y="219.3">IPD90N04S4-02</text>
<text x="396.8" y="220.4">R</text>
<text x="397" y="218.1">R26</text>
<text x="438.4" y="218">IPD90N04S4-02</text>
<text x="463.1" y="216.6">2,2R</text>
<text x="163.5" y="226.9">C22</text>
<text x="171.2" y="226.9">22n</text>
<text x="185.4" y="224.2">SJ4</text>
<text x="301.6" y="222.7" transform="rotate(-90 301.6 222.7)">GND</text>
<text x="306.2" y="226.9">U3</text>
<text x="366.7" y="223.1">R11</text>
<text x="79.5" y="233.8">GND</text>
<text x="125" y="233.1">100n</text>
<text x="125.3" y="230.6">C21</text>
<text x="177.8" y="230.6" transform="rotate(-90 177.8 230.6)">GND</text>
<text x="226.8" y="232.6">GND</text>
<text x="259.6" y="231.2">+5V</text>
<text x="299.2" y="231.3">GND</text>
<text x="367.2" y="228.2">0R</text>
<text x="370.9" y="231.4">+5V</text>
<text x="163.5" y="235.8">R40</text>
<text x="169.6" y="235.8">5,1K</text>
<text x="177.8" y="239.5" transform="rotate(-90 177.8 239.5)">GND</text>
<text x="202.2" y="237.1">50K</text>
<text x="203" y="234.6">R25</text>
<text x="246.5" y="237.2">RESET1</text>
<text x="246.5" y="239.5">SW_Push</text>
<text x="382.9" y="238.4">C4</text>
<text x="389.1" y="238.9">GND</text>
<text x="130.3" y="244">GND</text>
<text x="163.5" y="244.7">C23</text>
<text x="171.2" y="244.7">22n</text>
<text x="206.5" y="244">GND</text>
<text x="337.2" y="245" transform="rotate(-90 337.2 245)">R44</text>
<text x="342.3" y="244.7" transform="rotate(-90 342.3 244.7)">10K 1%</text>
<text x="348.7" y="243.7" transform="rotate(-90 348.7 243.7)">R16</text>
<text x="355" y="244.7" transform="rotate(-90 355 244.7)">10K 1%</text>
<text x="374.2" y="244.8">R14</text>
<text x="383.1" y="240.8">100n</text>
<text x="448" y="245.9">C24</text>
<text x="177.8" y="248.4" transform="rotate(-90 177.8 248.4)">GND</text>
<text x="240.7" y="247.8">GND</text>
<text x="374.5" y="247.1">10K 1%</text>
<text x="394.4" y="246.1">C14</text>
<text x="394.4" y="248.4">10p</text>
<text x="400.2" y="250.6">220R 1%</text>
<text x="402.2" y="248.3">R12</text>
<text x="448.9" y="248.2">C</text>
<text x="163.5" y="254.9">R41</text>
<text x="169.6" y="254.9">5,1K</text>
<text x="456.1" y="252.1">GNDPWR</text>
<text x="177.8" y="258.5" transform="rotate(-90 177.8 258.5)">GND</text>
<text x="394.4" y="260">C12</text>
<text x="394.5" y="262.3">100p</text>
<text x="438.7" y="261.1">R</text>
<text x="438.9" y="258.8">R28</text>
<text x="346.4" y="267.6">R17</text>
<text x="399" y="267.1">220R 1%</text>
<text x="401" y="264.8">R13</text>
<text x="346.9" y="272.6">1K</text>
<text x="433" y="272.7">GNDPWR</text>
<text x="342.3" y="279.1">C17</text>
<text x="342.5" y="281.4">220p</text>
<text x="361.3" y="279.1">C16</text>
<text x="361.5" y="281.4">220p</text>
<text x="374.2" y="279.1">R15</text>
<text x="374.5" y="281.4">10K 1%</text>
<text x="394.4" y="281.6">C15</text>
<text x="394.4" y="283.9">10p</text>
<text x="337.3" y="291">GND</text>
<text x="356.3" y="291">GND</text>
<text x="370.3" y="291">GND</text>
<text x="389.3" y="291">GND</text>
<text x="164.7" y="295.5">R39</text>
<text x="171.1" y="295.5">47K</text>
<text x="164.7" y="303.1">R42</text>
<text x="171.1" y="303.1">47K</text>
</g>
<g font-size="1.8">
<text x="497.8" y="156.1">OUT1</text>
<text x="166.4" y="185.3">DRV</text>
<text x="83.8" y="190.4">ISO*</text>
<text x="166.4" y="190.4">ERR</text>
<text x="497.8" y="187.9">OUT2</text>
<text x="166.4" y="195.5">PWM</text>
<text x="166.4" y="200.6">IH2</text>
<text x="166.4" y="205.7">IL2</text>
<text x="85.1" y="210.7">ISO*</text>
<text x="166.4" y="212">IH1</text>
<text x="166.4" y="219.6">IL1</text>
<text x="177.8" y="269.2">ISO*</text>
<text x="179.1" y="297.1">OUT2</text>
<text x="179.1" y="304.7">OUT1</text>
</g>
<text font-size="1.8" fill="#008400" x="181.3" y="219.3">10K</text>
</svg>
